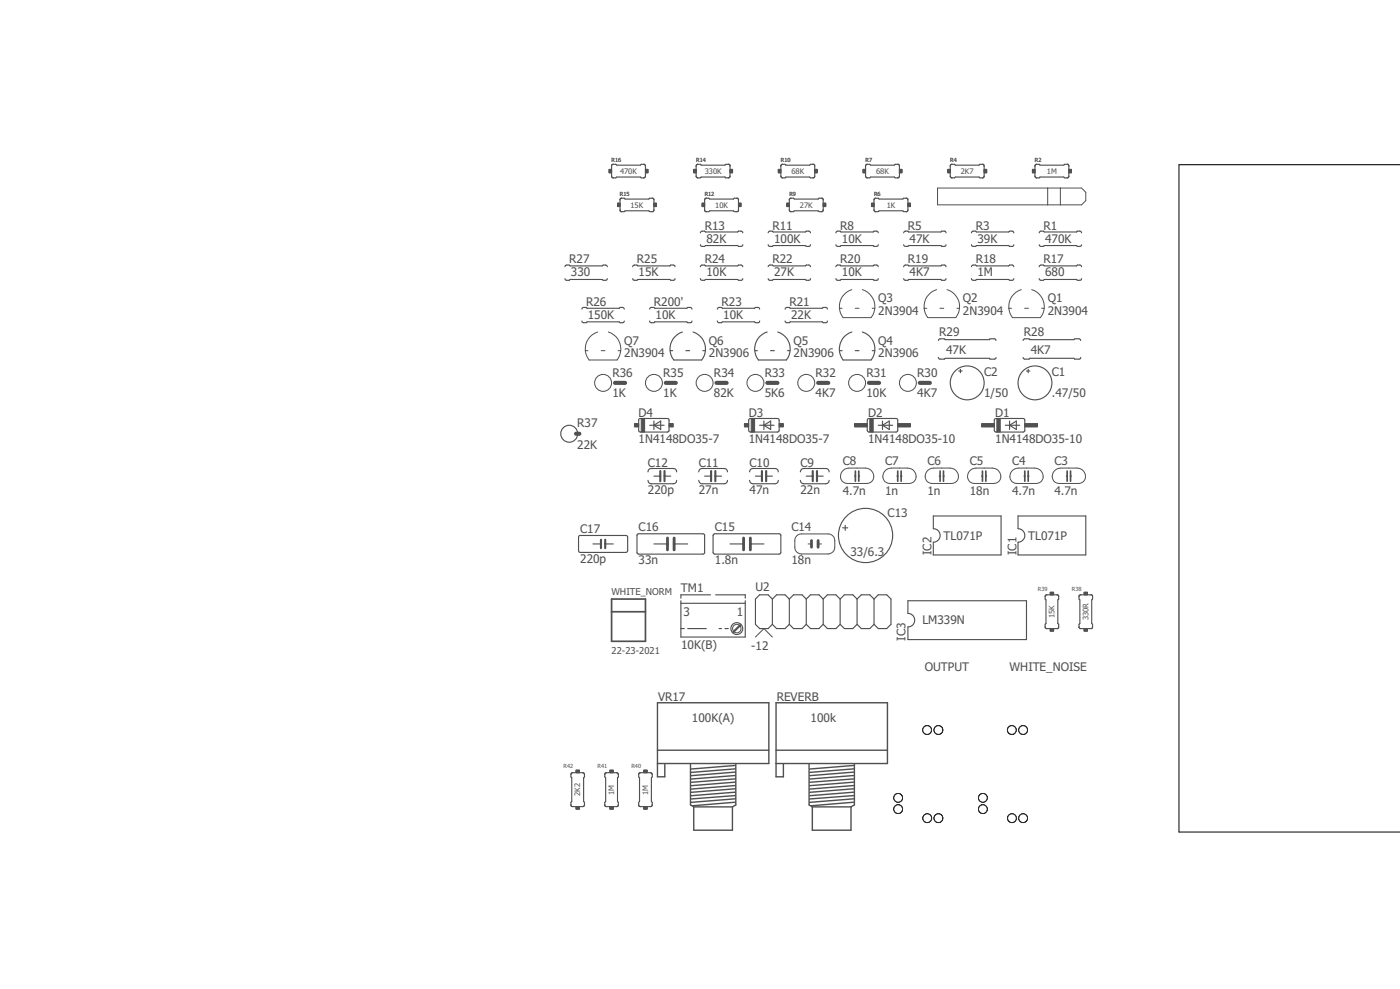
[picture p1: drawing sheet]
<svg xmlns="http://www.w3.org/2000/svg" width="210mm" height="148mm" viewBox="0 0 210 148" stroke-linecap="round" stroke-linejoin="round" font-family="sans-serif">
<g fill="none" stroke="#505050" stroke-width=".17">
<path d="M84.7 40l.3-.3h.3l.2 .1h4.8l.1-.1h.4l.3 .3M91.8 24.7h4.2l.1-.1h.5l.2 .3v1.6l-.3 .1h-.4l-.1-.1h-3.5l-.2 .1h-.5l-.1-.1zM93 29.8h4.3l.1-.1h.5l.1 .2v1.7l-.1 .1h-.5l-.1-.1h-3.6l-.1 .1h-.5l-.1-.1zM94.9 40l.2-.3h.4l.1 .1h4.8l.2-.1h.3l.3 .3M104.5 24.7h4.2l.1-.1h.5l.2 .2v1.7l-.3 .1h-.4l-.1-.1h-3.6l-.1 .1h-.5l-.1-.2v-1.5zM105 40l.3-.3h.3l.2 .1h4.8l.1-.1h.4l.3 .3M105 34.9l.3-.3h.3l.2 .2h4.8l.1-.2h.4l.3 .3M105 36.7l.3 .2h.3l.2-.1h4.8l.1 .1h.4h.2l.1-.2M105.7 29.8h4.3l.1-.1h.5l.1 .1v1.8l-.1 .1h-.5l-.1-.1h-3.6l-.1 .1h-.5l-.2-.2v-1.6zM115.2 40l.2-.3h.4l.1 .1h4.9l.1-.1h.4l.2 .3M115.2 34.9l.2-.3h.4l.1 .2h4.9l.1-.2h.4l.2 .3M115.2 36.7l.2 .2h.4l.1-.1h4.9l.1 .1h.4h.2v-.2"/>
<path d="M117.2 24.7h4.2l.1-.1h.5l.2 .3-.1 1.6-.2 .1h-.4l-.1-.1h-3.6l-.1 .1h-.5l-.1-.2v-1.5zM118.4 29.8h4.3l.1-.1h.5l.1 .2v1.7l-.1 .1h-.5l-.1-.1h-3.6l-.1 .1h-.5l-.2-.2v-1.6zM125.3 40l.3-.3h.4l.1 .1h4.8l.1-.1h.4l.3 .3M125.3 34.9l.3-.3h.4l.1 .2h4.8l.1-.2h.4l.3 .3M125.3 36.7l.3 .2h.4l.1-.1h4.8l.1 .1h.4h.2l.1-.2M129.9 24.7h4.2l.1-.1h.5l.2 .3-.1 1.6-.2 .1h-.4l-.1-.1h-3.6l-.1 .1h-.5l-.1-.2v-1.5zM131.1 29.8h4.3l.1-.1h.5l.1 .2v1.7l-.1 .1h-.5l-.1-.1h-3.6l-.1 .1h-.5l-.2-.2v-1.6zM135.5 40l.2-.3h.4l.1 .1h4.9l.1-.1h.4l.2 .3M135.5 34.9l.2-.3h.4l.1 .2h4.9l.1-.2h.4l.2 .3M135.5 36.7l.2 .2h.4l.1-.1h4.9l.1 .1h.4h.2v-.2M142.6 24.7h4.2l.1-.1h.5l.2 .3-.1 1.6-.2 .1h-.4l-.1-.1h-3.6l-.1 .1h-.5l-.1-.2v-1.5zM145.6 40l.3-.3h.4l.1 .1h4.8l.2-.1h.3l.3 .3"/>
<path d="M145.6 34.9l.3-.3h.4l.1 .2h4.8l.2-.2h.3l.3 .3M145.6 36.7l.3 .2h.4l.1-.1h4.8l.2 .1h.3h.2l.1-.2M155.3 24.7h4.2l.1-.1h.5l.2 .3-.1 1.6-.2 .1h-.4l-.1-.1h-3.6l-.1 .1h-.5l-.1-.2v-1.5zM155.8 40l.3-.3h.3l.2 .1h4.8l.1-.1h.4l.3 .3M155.8 34.9l.3-.3h.3l.2 .2h4.8l.1-.2h.4l.3 .3M155.8 36.7l.3 .2h.3l.2-.1h4.8l.1 .1h.4h.2l.1-.2M84.7 41.7l.1 .2 .2 .1h.3l.2-.1h4.8l.1 .1h.4l.3-.3M87.2 46.3l.3-.2h.4l.1 .1h4.8l.2-.1h.3l.3 .2M87.2 48.1l.1 .2h.2h.4l.1-.1h4.8l.2 .1h.3l.3-.2M94.9 41.7v.2l.2 .1h.4l.1-.1h4.8l.2 .1h.3l.2-.1 .1-.2M97.4 46.3l.3-.2h.3l.2 .1h4.8l.1-.1h.4l.2 .2M97.4 48.1l.1 .2h.2h.3l.2-.1h4.8l.1 .1h.4h.2v-.2"/>
<path d="M100.5 52.5h.4M102.3 49.7a2.65 2.65 0 0 0-1.3 4.2h4.2a2.65 2.65 0 0 0-1.3-4.2M102.8 52.5h.6M105 41.7l.3 .3h.3l.2-.1h4.8l.1 .1h.4l.2-.1 .1-.2M105.4 52.5h.4M107.5 46.3l.3-.2h.4l.1 .1h4.8l.2-.1h.3l.3 .2M107.5 48.1l.3 .2h.4l.1-.1h4.8l.2 .1h.3h.2l.1-.2M113.2 52.5h.4M115 49.7a2.67 2.67 0 0 0-1.3 4.2h4.2a2.65 2.65 0 0 0-1.3-4.2M115.2 41.7l.2 .3h.4l.1-.1h4.9l.1 .1h.4l.2-.1v-.2M115.5 52.5h.6M117.7 46.3l.3-.2h.3l.2 .1h4.8l.1-.1h.4l.3 .2"/>
<path d="M117.7 48.1l.3 .2h.3l.2-.1h4.8l.1 .1h.4h.2l.1-.2M118.1 52.5h.4M125.3 41.7l.3 .3h.4l.1-.1h4.8l.1 .1h.4l.2-.1 .1-.2M125.9 52.5h.4M127.7 49.7a2.67 2.67 0 0 0-1.3 4.2h4.2a2.64 2.64 0 0 0-1.3-4.2M128.2 52.5h.6M130.8 52.5h.4M135.5 41.7l.2 .3h.4l.1-.1h4.9l.1 .1h.4l.2-.1v-.2M140.7 51l.2-.2h.7l.1 .1h6.6l.1-.1h.7l.2 .2M140.7 53.6l.2 .2h.7l.1-.1h6.6l.1 .1h.7l.2-.1v-.1M143.7 55.6h.6M144 55.3v.5"/>
<path d="M145.6 41.7l.3 .3h.4l.1-.1h4.8l.2 .1h.3l.2-.1 .1-.2M153.4 51l.2-.2h.7l.1 .1h6.6l.1-.1h.7l.2 .2M153.4 53.6l.2 .2h.7l.1-.1h6.6l.1 .1h.7l.2-.1v-.1M153.9 55.6h.5M154.2 55.3v.5M155.8 41.7l.3 .3h.3l.2-.1h4.8l.1 .1h.4l.2-.1 .1-.2M95.8 62.8l4.4-.1 .1 .1v1.8l-.2 .1h-4.2l-.1-.1zM97.2 70.7l.1-.4 .4-.1h3.4l.3 .2 .1 .3M97.2 72l.1 .4 .4 .1h3.4l.3-.2 .1-.3M97.4 63.7h2.2M98 71.3h1M98 63.7l1.1-.6v1.2z"/>
<path d="M98 63.1v1.2M99.6 71.3h1M104.8 70.7l.2-.4 .3-.1h3.4l.3 .2 .1 .3M104.8 72l.2 .4 .3 .1h3.4l.3-.2 .1-.3M105.6 71.3h1M107.3 71.3h.9M112.3 62.8l4.4-.1 .1 .2v1.7l-.2 .1h-4.2l-.2-.2v-1.6zM112.4 70.7l.2-.4 .3-.1h3.5l.2 .2 .1 .3M112.4 72l.2 .4 .3 .1h3.5l.2-.2 .1-.3M113.3 71.3h.9M113.9 63.7h2.2M114.5 63.7l1-.6v1.2z"/>
<path d="M114.5 63.1v1.2M114.9 71.3h.9M120 70.7l.2-.4 .3-.1h3.5l.2 .2 .1 .3M120 72l.2 .4 .3 .1h3.5l.2-.2 .1-.3M120.9 71.3h1M122.5 71.3h.9M126.3 79.1h.8M126.7 78.7v.8M128.1 71.3h.1M128.8 71.3h.1M130.1 62.8l4.4-.1 .1 .2v1.7l-.3 .1h-4.1l-.2-.2v-1.6zM131.7 63.7h2.1"/>
<path d="M132.3 63.7l1-.6v1.2zM132.3 63.1v1.2M134.5 71.3h.1M135.1 71.3h.1M139.9 77.3h10.2v5.8h-10.2v-1.9a1.02 1.02 0 0 0 1.1-1 1.02 1.02 0 0 0-1.1-1zM140.8 71.3h.1M141.5 71.3h.1M147.2 71.3h.1M147.8 71.3h.1M149.2 62.8l4.3-.1 .1 .2v1.7l-.2 .1h-4.2l-.1-.2v-1.6zM150.7 63.7h2.2M151.4 63.7l1-.6v1.2z"/>
<path d="M151.4 63.1v1.2M152.6 77.3h10.2v5.8h-10.2v-1.9a1.02 1.02 0 0 0 1.1-1 1.02 1.02 0 0 0-1.1-1zM153.5 71.3h.1M154.2 71.3h.1M159.9 71.3h.1M160.5 71.3h.1M86.8 80.3l7.1-.1 .2 .3v2.1l-.2 .2-7-.1-.2-.2zM88.9 81.5h1.2M90.7 81.5h1.2M95.6 80h9.9l.1 .1v2.7l-.2 .2h-9.7l-.2-.2zM98 81.5h2.1M101.1 81.5h2"/>
<path d="M102.1 94.2h.5M102.1 90v5.4h9.6v-5.4M102.1 90.4h9.6M103.1 94.2h2.8M106.5 89.1h-4.4v.5M107 80h9.9l.2 .2v2.6l-.3 .2h-9.7l-.2-.2v-2.6zM107.3 89.1h4.4v.5M107.8 94.2h.4M108.7 94.2h.5M109.5 81.5h2M112.5 81.5h2M115.8 89.7l-.6-.6h-1.3l-.6 .6v3.8l.6 .7h1.3l.6-.7"/>
<path d="M115.8 89.7l.6-.6h1.3l.6 .6M115.8 93.5l.6 .7h1.3l.6-.7M115.8 89.7v3.8M118.3 89.7v3.8M118.3 89.7l.7-.6h1.2l.7 .6M118.3 93.5l.7 .7h1.2l.7-.7M120.9 89.7l.6-.6h1.3l.6 .6M120.9 93.5l.6 .7h1.3l.6-.7M120.9 89.7v3.8M123.4 89.7v3.8M123.4 89.7l.7-.6h1.2l.7 .6M123.4 93.5l.7 .7h1.2l.7-.7"/>
<path d="M126 89.7l.6-.6h1.3l.6 .6M126 93.5l.6 .7h1.3l.6-.7M126 89.7v3.8M128.5 89.7l.6-.6h1.3l.6 .6M128.5 93.5l.6 .7h1.3l.6-.7M128.5 89.7v3.8M131 89.7v3.8M131 89.7l.7-.6h1.2l.7 .6v3.8l-.7 .7h-1.2l-.7-.7M136.1 90h17.8v5.8h-17.8v-1.9a1.01 1.01 0 0 0 1-1 1.01 1.01 0 0 0-1-1zM156.8 89.2l1.8-.1 .1 .2v.4l-.1 .2v3.5l.1 .1v.4l-.1 .3h-1.7l-.2-.2v-.5l.1-.1v-3.5l-.1-.2zM161.9 89.2l1.8-.1 .1 .2v.4l-.1 .2v3.5l.1 .1v.4l-.1 .3h-1.8l-.1-.2v-.5l.1-.1v-3.5l-.1-.2zM85.7 115.8h.2h1.5l.2 .1v.5l-.1 .1v3.6l.1 .1v.4l-.1 .2h-1.6l-.3-.1v-.5l.1-.1z"/>
<path d="M90.7 115.8h.2h1.6l.2 .1v.5l-.1 .1v3.6l.1 .1v.4l-.2 .2h-1.6l-.2-.1v-.5l.1-.1zM95.8 115.8h.2h1.5l.3 .1v.5l-.1 .1v3.6l.1 .1v.4l-.2 .2h-1.6l-.2-.1v-.5l.1-.1z"/>
<circle cx="145" cy="57.4" r="2.54"/>
<circle cx="155.2" cy="57.4" r="2.54"/>
<circle cx="85.3" cy="65" r="1.27"/>
<circle cx="110.5" cy="94.2" r=".89"/>
<circle cx="129.8" cy="80.2" r="4.1"/>
</g>
<path d="M100.1 80.6v1.8M101.1 80.6v1.8M111.5 80.6v1.8M112.5 80.6v1.8M121.7 81v1M122.7 81v1" fill="none" stroke="#505050" stroke-width=".42"/>
<g fill="none" stroke="#505050" stroke-width=".25">
<path d="M128.2 70.6v1.5M128.8 70.6v1.5M134.6 70.6v1.5M135.1 70.6v1.5M140.9 70.6v1.5M141.5 70.6v1.5M147.3 70.6v1.5M147.8 70.6v1.5M153.6 70.6v1.5M154.2 70.6v1.5M160 70.6v1.5M160.5 70.6v1.5"/>
<path d="M91.7 89.7h5.1v6.4h-5.1zM91.7 91.7h5.1"/>
</g>
<g fill="none" stroke="#505050" stroke-width=".15">
<path d="M140.6 28.2h21.6l.6 .6v1.3l-.6 .6h-21.6zM157.1 28.2v2.5M159 28.2v2.5M87.8 52.5h.4M89.6 49.7a2.67 2.67 0 0 0-1.8 2.8M90.1 52.5h.6M91.2 49.7a2.67 2.67 0 0 1 1.3 4.2h-4.2l-.4-.6-.1-.8M92.7 52.5h.4M125.9 46.2h.4M127.7 43.4a2.61 2.61 0 0 0-1.8 2.8M128.2 46.2h.6M129.3 43.4a2.64 2.64 0 0 1 1.3 4.2h-4.2a2.53 2.53 0 0 1-.5-1.4"/>
<path d="M130.8 46.2h.4M138.6 46.2h.4M140.4 43.4a2.61 2.61 0 0 0-1.8 2.8M140.9 46.2h.6M142 43.4a2.64 2.64 0 0 1 1.3 4.2h-4.2a2.53 2.53 0 0 1-.5-1.4M143.5 46.2h.4M151.3 46.2h.4M153.1 43.4a2.61 2.61 0 0 0-1.8 2.8M153.6 46.2h.6M154.7 43.4a2.67 2.67 0 0 1 1.3 4.2h-4.2a2.53 2.53 0 0 1-.5-1.4M156.2 46.2h.4M126.3 70.6a1.26 1.26 0 0 1 1-.5h2.4a1.16 1.16 0 0 1 1.3 1.1 1.16 1.16 0 0 1-1 1.2h-3a1.09 1.09 0 0 1-.9-.6 1.09 1.09 0 0 1 .2-1.2z"/>
<path d="M132.6 70.6a1.26 1.26 0 0 1 1-.5h2.5a1.16 1.16 0 0 1 1.2 1.1 1.16 1.16 0 0 1-1 1.2h-2.9a1.09 1.09 0 0 1-1-.6 1.09 1.09 0 0 1 .2-1.2zM139 70.6a1.26 1.26 0 0 1 1-.5h2.4a1.16 1.16 0 0 1 1.3 1.1 1.16 1.16 0 0 1-1 1.2h-3a1.09 1.09 0 0 1-.9-.6 1.09 1.09 0 0 1 .2-1.2zM145.3 70.6a1.26 1.26 0 0 1 1-.5h2.5a1.16 1.16 0 0 1 1.2 1.1 1.16 1.16 0 0 1-1 1.2h-2.9a1.09 1.09 0 0 1-1-.6 1.09 1.09 0 0 1 .2-1.2zM151.7 70.6a1.26 1.26 0 0 1 1-.5h2.4a1.16 1.16 0 0 1 1.3 1.1 1.16 1.16 0 0 1-1 1.2h-3a1.09 1.09 0 0 1-.9-.6 1.09 1.09 0 0 1 .2-1.2zM158 70.6a1.26 1.26 0 0 1 1-.5h2.5a1.16 1.16 0 0 1 1.2 1.1 1.16 1.16 0 0 1-1 1.2h-2.9a1.09 1.09 0 0 1-1-.6 1.09 1.09 0 0 1 .2-1.2zM113.3 95.4l1.2-1.2 1.3 1.2M119.4 80.3l.5-.3h.3h4a1.01 1.01 0 0 1 1 1 1.86 1.86 0 0 1-.3 1.7l-.7 .3h-4a.98 .98 0 0 1-1-1 1.78 1.78 0 0 1 .2-1.7zM121.2 81.5h.5M122.7 81.5h.5"/>
<circle cx="90.4" cy="57.4" r="1.27"/>
<circle cx="98" cy="57.4" r="1.27"/>
<circle cx="105.6" cy="57.4" r="1.27"/>
<circle cx="113.3" cy="57.4" r="1.27"/>
<circle cx="120.9" cy="57.4" r="1.27"/>
<circle cx="128.5" cy="57.4" r="1.27"/>
<circle cx="136.1" cy="57.4" r="1.27"/>
<circle cx="110.5" cy="94.2" r=".64"/>
</g>
<path d="M99 70.6v1.5M99.6 70.6v1.5M106.6 70.6v1.5M107.3 70.6v1.5M114.2 70.6v1.5M114.9 70.6v1.5M121.9 70.6v1.5M122.5 70.6v1.5M90.1 80.9v1.2M90.7 80.9v1.2M111 93.7l-1 1" fill="none" stroke="#505050" stroke-width=".32"/>
<g fill="#505050" stroke="#505050" stroke-width=".15">
<path d="M112.6 62.7h.5v2h-.5z"/>
<path d="M116.8 63.5h.7v.5h-.7z"/>
<path d="M111.6 63.5h.6v.5h-.6z"/>
<path d="M149.5 62.7h.5v2h-.5z"/>
<path d="M153.6 63.5h2v.5h-2z"/>
<path d="M147.2 63.5h1.9v.5h-1.9z"/>
<path d="M96.1 62.7h.5v2h-.5z"/>
<path d="M100.3 63.5h.6v.5h-.6z"/>
<path d="M95.1 63.5h.7v.5h-.7z"/>
<path d="M130.4 62.7h.5v2h-.5z"/>
<path d="M134.6 63.5h1.9v.5h-1.9z"/>
<path d="M128.1 63.5h1.9v.5h-1.9z"/>
<path d="M136.1 30.4h.4v.5h-.4z"/>
<path d="M130.7 30.4h.3v.5h-.3z"/>
<path d="M123.4 30.4h.4v.5h-.4z"/>
<path d="M118 30.4h.3v.5h-.3z"/>
<path d="M110.7 30.4h.4v.5h-.4z"/>
<path d="M105.3 30.4h.3v.5h-.3z"/>
<path d="M98 30.4h.4v.5h-.4z"/>
<path d="M92.6 30.4h.4v.5h-.4z"/>
<path d="M96.5 120.8h.5v.4h-.5z"/>
<path d="M96.5 115.4h.5v.4h-.5z"/>
<path d="M160.3 25.4h.3v.5h-.3z"/>
<path d="M154.8 25.4h.4v.5h-.4z"/>
<path d="M147.6 25.4h.3v.5h-.3z"/>
<path d="M142.1 25.4h.4v.5h-.4z"/>
<path d="M91.4 120.8h.5v.4h-.5z"/>
<path d="M91.4 115.4h.5v.4h-.5z"/>
<path d="M134.9 25.4h.3v.5h-.3z"/>
<path d="M129.4 25.4h.4v.5h-.4z"/>
<path d="M122.2 25.4h.3v.5h-.3z"/>
<path d="M116.7 25.4h.4v.5h-.4z"/>
<path d="M109.5 25.4h.3v.5h-.3z"/>
<path d="M104 25.4h.4v.5h-.4z"/>
<path d="M86.4 120.8h.5v.4h-.5z"/>
<path d="M86.4 115.4h.5v.4h-.5z"/>
<path d="M162.5 94.2h.5v.4h-.5z"/>
<path d="M162.5 88.7h.5v.4h-.5z"/>
<path d="M157.5 94.2h.5v.4h-.5z"/>
<path d="M157.5 88.7h.5v.4h-.5z"/>
<path d="M96.8 25.4h.4v.5h-.4z"/>
<path d="M91.3 25.4h.4v.5h-.4z"/>
</g>
<path d="M92.2 57.4h1.5M99.8 57.4h1.5M107.4 57.4h1.5M115 57.4h1.6M122.7 57.4h1.5M130.3 57.4h1.5M137.9 57.4h1.5M86.4 65h.5" fill="none" stroke="#505050" stroke-width=".61"/>
<g fill="none" stroke="#505050" stroke-width=".21">
<path d="M98.6 114.4h16.7v-9.1h-16.7v11.1h1.1v-1.9M98.6 112.4h16.7M103.5 114.5v6.1l.5 .3M110.2 119.7l-6.6 .5M110.2 119.2l-6.6 .5M110.2 118.7l-6.6 .5M110.2 118.2l-6.6 .5M110.2 117.7l-6.6 .5M110.2 117.2l-6.6 .5M110.2 116.7l-6.6 .5M110.2 116.2l-6.6 .5M110.2 115.7l-6.6 .5"/>
<path d="M110.2 115.2l-6.6 .5M110.2 114.7l-6.6 .5M110.3 114.5v6.1l-.5 .3M116.4 114.4h16.7v-9.1h-16.7v11.1h1.1v-1.9M116.4 112.4h16.7M121.3 114.5v6.1l.5 .3M128 119.7l-6.6 .5M128 119.2l-6.6 .5M128 118.7l-6.6 .5M128 118.2l-6.6 .5M128 117.7l-6.6 .5M128 117.2l-6.6 .5"/>
<path d="M128 116.7l-6.6 .5M128 116.2l-6.6 .5M128 115.7l-6.6 .5M128 115.2l-6.6 .5M128 114.7l-6.6 .5M128.1 114.5v6.1l-.5 .3M104 120.9h5.8M104 120.9v3.5h5.8v-3.5M110.2 120.2l-6.4 .5M121.8 120.9v3.5h5.8v-3.5M121.8 120.9h5.8M128 120.2l-6.4 .5"/>
</g>
<g fill="none" stroke="#000" stroke-width=".15">
<path d="M210 24.7h-33.2v100h33.2"/>
<circle cx="140.7" cy="109.4" r=".66"/>
</g>
<circle cx="140.7" cy="109.4" r=".66" fill="#fff" stroke="#000" stroke-width=".15"/>
<circle cx="139" cy="109.4" r=".66" fill="none" stroke="#000" stroke-width=".15"/>
<circle cx="139" cy="109.4" r=".66" fill="#fff" stroke="#000" stroke-width=".15"/>
<circle cx="134.7" cy="119.5" r=".66" fill="none" stroke="#000" stroke-width=".15"/>
<circle cx="134.7" cy="119.5" r=".66" fill="#fff" stroke="#000" stroke-width=".15"/>
<circle cx="134.7" cy="121.2" r=".66" fill="none" stroke="#000" stroke-width=".15"/>
<circle cx="134.7" cy="121.2" r=".66" fill="#fff" stroke="#000" stroke-width=".15"/>
<circle cx="140.7" cy="122.6" r=".66" fill="none" stroke="#000" stroke-width=".15"/>
<circle cx="140.7" cy="122.6" r=".66" fill="#fff" stroke="#000" stroke-width=".15"/>
<circle cx="139" cy="122.6" r=".66" fill="none" stroke="#000" stroke-width=".15"/>
<circle cx="139" cy="122.6" r=".66" fill="#fff" stroke="#000" stroke-width=".15"/>
<circle cx="153.4" cy="109.4" r=".66" fill="none" stroke="#000" stroke-width=".15"/>
<circle cx="153.4" cy="109.4" r=".66" fill="#fff" stroke="#000" stroke-width=".15"/>
<circle cx="151.7" cy="109.4" r=".66" fill="none" stroke="#000" stroke-width=".15"/>
<circle cx="151.7" cy="109.4" r=".66" fill="#fff" stroke="#000" stroke-width=".15"/>
<circle cx="147.4" cy="119.5" r=".66" fill="none" stroke="#000" stroke-width=".15"/>
<circle cx="147.4" cy="119.5" r=".66" fill="#fff" stroke="#000" stroke-width=".15"/>
<circle cx="147.4" cy="121.2" r=".66" fill="none" stroke="#000" stroke-width=".15"/>
<circle cx="147.4" cy="121.2" r=".66" fill="#fff" stroke="#000" stroke-width=".15"/>
<circle cx="153.4" cy="122.6" r=".66" fill="none" stroke="#000" stroke-width=".15"/>
<circle cx="153.4" cy="122.6" r=".66" fill="#fff" stroke="#000" stroke-width=".15"/>
<circle cx="151.7" cy="122.6" r=".66" fill="none" stroke="#000" stroke-width=".15"/>
<circle cx="151.7" cy="122.6" r=".66" fill="#fff" stroke="#000" stroke-width=".15"/>
<g font-size="1.8" fill="#505050">
<text x="105.7" y="34.4">R13</text>
<text x="115.8" y="34.4">R11</text>
<text x="126" y="34.4">R8</text>
<text x="136.1" y="34.4">R5</text>
<text x="146.3" y="34.4">R3</text>
<text x="156.4" y="34.4">R1</text>
<text x="85.3" y="39.5">R27</text>
<text x="85.6" y="41.4">330</text>
<text x="95.5" y="39.5">R25</text>
<text x="95.7" y="41.4">15K</text>
<text x="105.7" y="39.5">R24</text>
<text x="105.9" y="41.4">10K</text>
<text x="105.9" y="36.3">82K</text>
<text x="115.8" y="39.5">R22</text>
<text x="116.1" y="41.4">27K</text>
<text x="116.1" y="36.3">100K</text>
<text x="126" y="39.5">R20</text>
<text x="126.2" y="41.4">10K</text>
<text x="126.2" y="36.3">10K</text>
<text x="136.1" y="39.5">R19</text>
<text x="136.4" y="41.4">4K7</text>
<text x="136.4" y="36.3">47K</text>
<text x="146.3" y="39.5">R18</text>
<text x="146.5" y="41.4">1M</text>
<text x="146.5" y="36.3">39K</text>
<text x="156.4" y="39.5">R17</text>
<text x="156.7" y="41.4">680</text>
<text x="156.7" y="36.3">470K</text>
<text x="87.9" y="45.8">R26</text>
<text x="88.1" y="47.8">150K</text>
<text x="98" y="45.8">R200'</text>
<text x="98.3" y="47.8">10K</text>
<text x="108.2" y="45.8">R23</text>
<text x="108.4" y="47.8">10K</text>
<text x="118.4" y="45.8">R21</text>
<text x="118.6" y="47.8">22K</text>
<text x="131.7" y="45.3">Q3</text>
<text x="131.7" y="47.2">2N3904</text>
<text x="144.4" y="45.3">Q2</text>
<text x="144.4" y="47.2">2N3904</text>
<text x="157.1" y="45.3">Q1</text>
<text x="157.1" y="47.2">2N3904</text>
<text x="93.6" y="51.6">Q7</text>
<text x="93.6" y="53.6">2N3904</text>
<text x="106.3" y="51.6">Q6</text>
<text x="106.3" y="53.6">2N3906</text>
<text x="119" y="51.6">Q5</text>
<text x="119" y="53.6">2N3906</text>
<text x="131.7" y="51.6">Q4</text>
<text x="131.7" y="53.6">2N3906</text>
<text x="140.8" y="50.4">R29</text>
<text x="141.8" y="53">47K</text>
<text x="153.5" y="50.4">R28</text>
<text x="154.5" y="53">4K7</text>
<text x="91.8" y="56.5">R36</text>
<text x="91.8" y="59.5">1K</text>
<text x="99.4" y="56.5">R35</text>
<text x="99.4" y="59.5">1K</text>
<text x="107" y="56.5">R34</text>
<text x="107" y="59.5">82K</text>
<text x="114.7" y="56.5">R33</text>
<text x="114.7" y="59.5">5K6</text>
<text x="122.3" y="56.5">R32</text>
<text x="122.3" y="59.5">4K7</text>
<text x="129.9" y="56.5">R31</text>
<text x="129.9" y="59.5">10K</text>
<text x="137.5" y="56.5">R30</text>
<text x="137.5" y="59.5">4K7</text>
<text x="147.6" y="56.3">C2</text>
<text x="147.6" y="59.5">1/50</text>
<text x="157.7" y="56.3">C1</text>
<text x="157.7" y="59.5">.47/50</text>
<text x="86.6" y="64">R37</text>
<text x="95.7" y="62.4">D4</text>
<text x="112.3" y="62.4">D3</text>
<text x="130.2" y="62.4">D2</text>
<text x="149.2" y="62.4">D1</text>
<text x="86.6" y="67.2">22K</text>
<text x="95.7" y="66.4">1N4148DO35-7</text>
<text x="97.1" y="69.9">C12</text>
<text x="104.8" y="69.9">C11</text>
<text x="112.3" y="66.4">1N4148DO35-7</text>
<text x="112.4" y="69.9">C10</text>
<text x="120" y="69.9">C9</text>
<text x="126.4" y="69.7">C8</text>
<text x="130.2" y="66.4">1N4148DO35-10</text>
<text x="132.7" y="69.7">C7</text>
<text x="139" y="69.7">C6</text>
<text x="145.4" y="69.7">C5</text>
<text x="149.2" y="66.4">1N4148DO35-10</text>
<text x="151.7" y="69.7">C4</text>
<text x="158.1" y="69.7">C3</text>
<text x="97.1" y="74">220p</text>
<text x="104.8" y="74">27n</text>
<text x="112.4" y="74">47n</text>
<text x="120" y="74">22n</text>
<text x="126.4" y="74.1">4.7n</text>
<text x="132.7" y="74.1">1n</text>
<text x="133.1" y="77.4">C13</text>
<text x="139" y="74.1">1n</text>
<text x="145.4" y="74.1">18n</text>
<text x="151.7" y="74.1">4.7n</text>
<text x="158.1" y="74.1">4.7n</text>
<text x="87" y="79.8">C17</text>
<text x="95.7" y="79.6">C16</text>
<text x="107.2" y="79.6">C15</text>
<text x="118.7" y="79.5">C14</text>
<text x="127.5" y="83.3">33/6.3</text>
<text x="139.7" y="83.1" transform="rotate(-90 139.7 83.1)">IC2</text>
<text x="141.5" y="80.9">TL071P</text>
<text x="152.4" y="83.1" transform="rotate(-90 152.4 83.1)">IC1</text>
<text x="154.2" y="80.9">TL071P</text>
<text x="87" y="84.3">220p</text>
<text x="95.7" y="84.5">33n</text>
<text x="102.1" y="88.6">TM1</text>
<text x="107.2" y="84.5">1.8n</text>
<text x="113.3" y="88.5">U2</text>
<text x="118.7" y="84.5">18n</text>
<text x="102.5" y="92.3">3</text>
<text x="110.5" y="92.3">1</text>
<text x="135.7" y="96" transform="rotate(-90 135.7 96)">IC3</text>
<text x="138.3" y="93.5">LM339N</text>
<text x="102.1" y="97.2">10K(B)</text>
<text x="112.6" y="97.4">-12</text>
<text x="138.7" y="100.5">OUTPUT</text>
<text x="151.4" y="100.5">WHITE_NOISE</text>
<text x="98.7" y="105">VR17</text>
<text x="116.4" y="105">REVERB</text>
<text x="103.7" y="108.1">100K(A)</text>
<text x="121.5" y="108.1">100k</text>
</g>
<g font-size="1.4" fill="#505050">
<text x="91.7" y="89.1">WHITE_NORM</text>
<text x="91.7" y="98">22-23-2021</text>
</g>
<g font-size="1.1" fill="#505050">
<text x="93" y="26">470K</text>
<text x="105.7" y="26">330K</text>
<text x="118.7" y="26">68K</text>
<text x="131.4" y="26">68K</text>
<text x="144.1" y="26">2K7</text>
<text x="157" y="26">1M</text>
<text x="94.5" y="31.1">15K</text>
<text x="107.2" y="31.1">10K</text>
<text x="119.9" y="31.1">27K</text>
<text x="133" y="31.1">1K</text>
<text x="158.1" y="92.6" transform="rotate(-90 158.1 92.6)">15K</text>
<text x="163.2" y="92.9" transform="rotate(-90 163.2 92.9)">330R</text>
<text x="87" y="119.3" transform="rotate(-90 87 119.3)">2K2</text>
<text x="92.1" y="119.1" transform="rotate(-90 92.1 119.1)">1M</text>
<text x="97.2" y="119.1" transform="rotate(-90 97.2 119.1)">1M</text>
</g>
<g font-size=".8" fill="#505050">
<text x="91.7" y="24.3">R16</text>
<text x="93" y="29.4">R15</text>
<text x="104.4" y="24.3">R14</text>
<text x="105.7" y="29.4">R12</text>
<text x="117.1" y="24.3">R10</text>
<text x="118.4" y="29.4">R9</text>
<text x="129.8" y="24.3">R7</text>
<text x="131" y="29.4">R6</text>
<text x="142.5" y="24.3">R4</text>
<text x="155.2" y="24.3">R2</text>
<text x="155.6" y="88.5">R39</text>
<text x="160.7" y="88.5">R38</text>
<text x="84.5" y="115.1">R42</text>
<text x="89.6" y="115.1">R41</text>
<text x="94.7" y="115.1">R40</text>
</g>
</svg>
